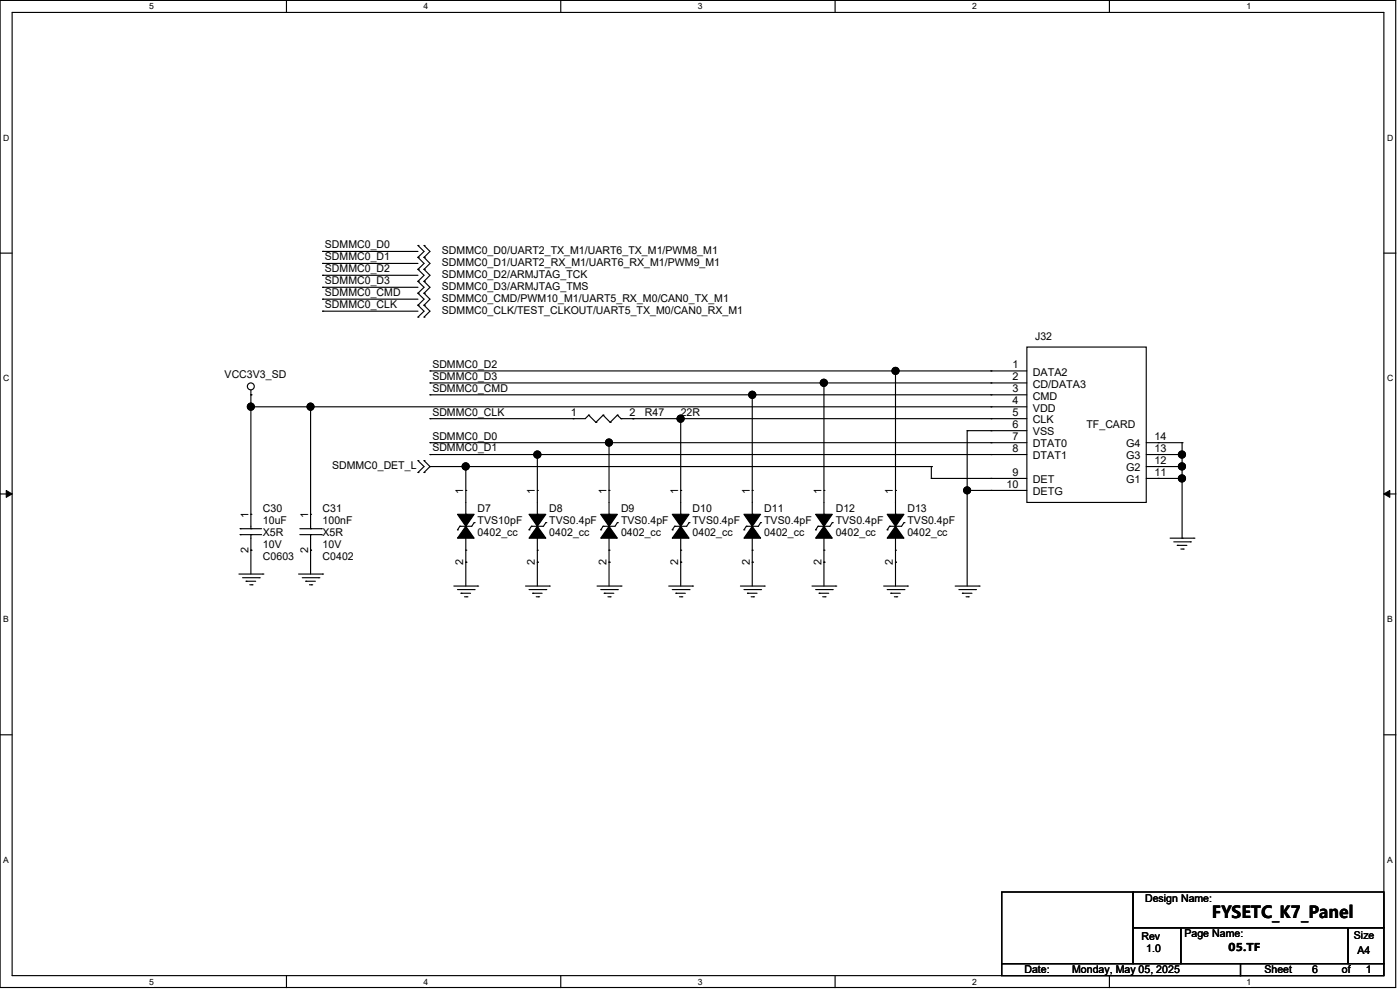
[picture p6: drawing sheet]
<svg xmlns="http://www.w3.org/2000/svg" width="420mm" height="297mm" viewBox="0 0 420 297" stroke-linecap="round" stroke-linejoin="round" font-family="sans-serif">
<path d="M0 .1h418.7v295.9h-418.7zM3.6 3.7h411.6v288.7h-411.6z" fill="none" stroke="#000" stroke-width=".34"/>
<g fill="#fff">
<path d="M44.8 .5h1.4v2.9h-1.4z"/>
<path d="M44.8 292.8h1.4v2.9h-1.4z"/>
</g>
<path d="M85.9 .1v3.6M85.9 292.4v3.6" fill="none" stroke="#000" stroke-width=".34"/>
<g fill="#fff">
<path d="M127.1 .5h1.4v2.9h-1.4z"/>
<path d="M127.1 292.8h1.4v2.9h-1.4z"/>
</g>
<path d="M168.2 .1v3.6M168.2 292.4v3.6" fill="none" stroke="#000" stroke-width=".34"/>
<g fill="#fff">
<path d="M209.4 .5h1.4v2.9h-1.4z"/>
<path d="M209.4 292.8h1.4v2.9h-1.4z"/>
</g>
<path d="M250.5 .1v3.6M250.5 292.4v3.6" fill="none" stroke="#000" stroke-width=".34"/>
<g fill="#fff">
<path d="M291.7 .5h1.4v2.9h-1.4z"/>
<path d="M291.7 292.8h1.4v2.9h-1.4z"/>
</g>
<path d="M332.8 .1v3.6M332.8 292.4v3.6" fill="none" stroke="#000" stroke-width=".34"/>
<g fill="#fff">
<path d="M374 .5h1.4v2.9h-1.4z"/>
<path d="M374 292.8h1.4v2.9h-1.4z"/>
<path d="M1 39.8h1.8v2.9h-1.8z"/>
<path d="M416.1 39.8h1.9v2.9h-1.9z"/>
<path d="M1 111.9h1.8v2.9h-1.8z"/>
<path d="M416.1 111.9h1.9v2.9h-1.9z"/>
</g>
<path d="M0 75.9h3.6M415.2 75.9h3.6" fill="none" stroke="#000" stroke-width=".34"/>
<g fill="#fff">
<path d="M1 184.1h1.7v2.9h-1.7z"/>
<path d="M416.1 184.1h1.7v2.9h-1.7z"/>
</g>
<path d="M0 148h3.6M415.2 148h3.6" fill="none" stroke="#000" stroke-width=".34"/>
<path d="M1.9 147l1.7 1-1.7 1.1zM415.2 148l1.7-1v2.1z" fill="#000" stroke="#000" stroke-width=".3"/>
<g fill="#fff">
<path d="M1 256.3h1.7v2.9h-1.7z"/>
<path d="M416.1 256.3h1.7v2.9h-1.7z"/>
</g>
<g fill="none" stroke="#000" stroke-width=".34">
<path d="M96.8 75.4h28.6M96.8 79h28.6M125.4 73.6l1.8 1.8-1.8 1.7 1.8 1.9-1.8 1.7 1.8 1.8-1.8 1.8 1.8 1.8-1.8 1.8 1.8 1.8-1.8 1.8 1.8 1.8-1.8 1.7M127.2 73.6l1.8 1.8-1.8 1.7 1.8 1.9-1.8 1.7 1.8 1.8-1.8 1.8 1.8 1.8-1.8 1.8 1.8 1.8-1.8 1.8 1.8 1.8-1.8 1.7M96.8 89.7h28.6M96.8 93.3h28.6M96.8 82.5h28.6M96.8 86.1h28.6M75.3 116.9v41.6M129 111.2h179.1M129 114.8h179.1M129 118.3h179.1"/>
<path d="M225.7 118.3v35.8M247.2 114.8v39.3M268.6 111.2v42.9M308.1 104h35.8v46.6h-35.8zM75.3 121.9h232.8M93.2 121.9v36.6M125.4 138l1.8 1.8-1.8 1.8M127.2 138l1.8 1.8M129 139.8l-1.8 1.8M129 125.5h46.6l1-1.1 2.2 2.2 2.1-2.2 2.1 2.2 2.2-2.2 1.1 1.1h121.8M129 132.7h179.1M129 136.2h179.1"/>
<path d="M129 139.8h150.4v3.6h28.7M139.7 139.8v14.3M161.2 136.2v17.9M182.7 132.7v21.4M204.2 125.5v28.6M308.1 129.1h-17.9v46.5M343.9 132.7h10.7v28.6M343.9 136.2h10.7M343.9 139.8h10.7M72.1 158.5h6.4M90 158.5h6.4M142.2 156.6l-.7 1.1h-3.5l-.8 1.1"/>
<path d="M163.7 156.6l-.7 1.1h-3.6l-.7 1.1M185.2 156.6l-.7 1.1h-3.6l-.7 1.1M206.7 156.6l-.7 1.1h-3.6l-.7 1.1M228.2 156.6l-.7 1.1h-3.6l-.7 1.1M249.7 156.6l-.7 1.1h-3.6l-.7 1.1M271.2 156.6l-.7 1.1h-3.6l-.8 1.1M290.2 147h17.9M343.9 143.4h10.7M71.7 172h7.2M72.1 160.2h6.4M72.8 173.1h5M73.8 174.2h2.9"/>
<path d="M74.9 175.3h.7M75.3 160.2v11.8M89.6 172h7.2M90 160.2h6.4M90.7 173.1h5M91.7 174.2h2.9M92.8 175.3h.7M93.2 160.2v11.8M136.1 175.6h7.2M137.2 176.7h5M138.3 177.8h2.9M139.4 178.9h.7"/>
<path d="M139.7 161.3v14.3M157.6 175.6h7.2M158.7 176.7h5M159.8 177.8h2.8M160.9 178.9h.7M161.2 161.3v14.3M179.1 175.6h7.2M180.2 176.7h5M181.3 177.8h2.8M182.4 178.9h.6M182.7 161.3v14.3M200.6 175.6h7.2"/>
<path d="M201.7 176.7h5M202.8 177.8h2.8M203.8 178.9h.8M204.2 161.3v14.3M222.1 175.6h7.2M223.2 176.7h5M224.2 177.8h2.9M225.3 178.9h.8M225.7 161.3v14.3M243.6 175.6h7.1M244.7 176.7h5M245.7 177.8h2.9"/>
<path d="M246.8 178.9h.7M247.2 161.3v14.3M265.1 175.6h7.1M266.1 176.7h5.1M267.3 177.8h2.8M268.3 178.9h.7M268.6 161.3v14.3M286.6 175.6h7.2M287.7 176.7h5M288.7 177.8h2.9M289.8 178.9h.7M351 161.3h7.2"/>
<path d="M352.1 162.4h5M353.2 163.4h2.9M354.2 164.5h.8M0 220.2h3.6M415.2 220.2h3.6M300.5 267.3h39.4v21.5h-39.4zM339.9 267.3h75.3v10.7h-75.3zM339.9 278h14.3v10.8h-14.3zM354.2 278h50.2v10.8h-50.2zM404.4 278h10.8v10.8h-10.8zM300.5 288.8h71.7v3.6h-71.7zM372.2 288.8h43v3.6h-43z"/>
<circle cx="75.2" cy="115.8" r="1.04"/>
</g>
<g fill="#000">
<circle cx="96.8" cy="75.4" r=".17"/>
<circle cx="96.8" cy="79" r=".17"/>
<circle cx="125.4" cy="77.1" r=".17"/>
<circle cx="125.4" cy="73.6" r=".17"/>
<circle cx="127.2" cy="77.1" r=".17"/>
<circle cx="127.2" cy="73.6" r=".17"/>
<circle cx="96.8" cy="89.7" r=".17"/>
<circle cx="96.8" cy="93.3" r=".17"/>
<circle cx="96.8" cy="86.1" r=".17"/>
<circle cx="96.8" cy="82.5" r=".17"/>
<circle cx="125.4" cy="91.5" r=".17"/>
<circle cx="125.4" cy="87.9" r=".17"/>
<circle cx="125.4" cy="84.3" r=".17"/>
<circle cx="125.4" cy="95" r=".17"/>
<circle cx="125.4" cy="80.7" r=".17"/>
<circle cx="127.2" cy="87.9" r=".17"/>
<circle cx="127.2" cy="91.5" r=".17"/>
<circle cx="127.2" cy="80.7" r=".17"/>
<circle cx="127.2" cy="84.3" r=".17"/>
<circle cx="127.2" cy="95" r=".17"/>
<circle cx="75.3" cy="118.3" r=".17"/>
<circle cx="129" cy="118.3" r=".17"/>
<circle cx="129" cy="111.2" r=".17"/>
<circle cx="129" cy="114.8" r=".17"/>
<circle cx="225.7" cy="118.3" r=".17"/>
<circle cx="247.2" cy="114.8" r=".17"/>
<circle cx="268.6" cy="111.2" r=".17"/>
<circle cx="297.3" cy="111.2" r=".17"/>
<circle cx="297.3" cy="114.8" r=".17"/>
<circle cx="297.3" cy="118.3" r=".17"/>
<circle cx="75.3" cy="121.9" r=".17"/>
<circle cx="93.2" cy="121.9" r=".17"/>
<circle cx="125.4" cy="138" r=".17"/>
<circle cx="127.2" cy="138" r=".17"/>
<circle cx="129" cy="136.2" r=".17"/>
<circle cx="129" cy="125.5" r=".17"/>
<circle cx="129" cy="139.8" r=".17"/>
<circle cx="129" cy="132.7" r=".17"/>
<circle cx="139.7" cy="139.8" r=".17"/>
<circle cx="161.2" cy="136.2" r=".17"/>
<circle cx="172" cy="125.5" r=".17"/>
<circle cx="176.6" cy="124.4" r=".17"/>
<circle cx="178.8" cy="126.6" r=".17"/>
<circle cx="180.9" cy="124.4" r=".17"/>
<circle cx="182.7" cy="132.7" r=".17"/>
<circle cx="183" cy="126.6" r=".17"/>
<circle cx="185.2" cy="124.4" r=".17"/>
<circle cx="186.3" cy="125.5" r=".17"/>
<circle cx="189.9" cy="125.5" r=".17"/>
<circle cx="204.2" cy="125.5" r=".17"/>
<circle cx="279.4" cy="139.8" r=".17"/>
<circle cx="290.2" cy="129.1" r=".17"/>
<circle cx="297.3" cy="132.7" r=".17"/>
<circle cx="297.3" cy="121.9" r=".17"/>
<circle cx="297.3" cy="125.5" r=".17"/>
<circle cx="297.3" cy="129.1" r=".17"/>
<circle cx="297.3" cy="136.2" r=".17"/>
<circle cx="347.5" cy="139.8" r=".17"/>
<circle cx="347.5" cy="136.2" r=".17"/>
<circle cx="347.5" cy="132.7" r=".17"/>
<circle cx="354.6" cy="139.8" r=".17"/>
<circle cx="354.6" cy="132.7" r=".17"/>
<circle cx="354.6" cy="136.2" r=".17"/>
<circle cx="72.1" cy="158.5" r=".17"/>
<circle cx="75.3" cy="154.1" r=".17"/>
<circle cx="75.3" cy="158.5" r=".17"/>
<circle cx="93.2" cy="158.5" r=".17"/>
<circle cx="93.2" cy="154.1" r=".17"/>
<circle cx="96.4" cy="158.5" r=".17"/>
<circle cx="125.4" cy="141.6" r=".17"/>
<circle cx="127.2" cy="141.6" r=".17"/>
<circle cx="137.2" cy="158.8" r=".17"/>
<circle cx="138" cy="157.7" r=".17"/>
<circle cx="139.7" cy="147" r=".17"/>
<circle cx="139.7" cy="154.1" r=".17"/>
<circle cx="142.2" cy="156.6" r=".17"/>
<circle cx="158.7" cy="158.8" r=".17"/>
<circle cx="159.4" cy="157.7" r=".17"/>
<circle cx="161.2" cy="154.1" r=".17"/>
<circle cx="161.2" cy="147" r=".17"/>
<circle cx="163.7" cy="156.6" r=".17"/>
<circle cx="180.2" cy="158.8" r=".17"/>
<circle cx="180.9" cy="157.7" r=".17"/>
<circle cx="182.7" cy="147" r=".17"/>
<circle cx="182.7" cy="154.1" r=".17"/>
<circle cx="185.2" cy="156.6" r=".17"/>
<circle cx="201.7" cy="158.8" r=".17"/>
<circle cx="202.4" cy="157.7" r=".17"/>
<circle cx="204.2" cy="147" r=".17"/>
<circle cx="204.2" cy="154.1" r=".17"/>
<circle cx="206.7" cy="156.6" r=".17"/>
<circle cx="223.2" cy="158.8" r=".17"/>
<circle cx="223.9" cy="157.7" r=".17"/>
<circle cx="225.7" cy="154.1" r=".17"/>
<circle cx="225.7" cy="147" r=".17"/>
<circle cx="228.2" cy="156.6" r=".17"/>
<circle cx="244.7" cy="158.8" r=".17"/>
<circle cx="245.4" cy="157.7" r=".17"/>
<circle cx="247.2" cy="154.1" r=".17"/>
<circle cx="247.2" cy="147" r=".17"/>
<circle cx="249.7" cy="156.6" r=".17"/>
<circle cx="266.1" cy="158.8" r=".17"/>
<circle cx="266.9" cy="157.7" r=".17"/>
<circle cx="268.6" cy="154.1" r=".17"/>
<circle cx="268.6" cy="147" r=".17"/>
<circle cx="271.2" cy="156.6" r=".17"/>
<circle cx="279.4" cy="143.4" r=".17"/>
<circle cx="290.2" cy="147" r=".17"/>
<circle cx="297.3" cy="143.4" r=".17"/>
<circle cx="297.3" cy="147" r=".17"/>
<circle cx="347.5" cy="143.4" r=".17"/>
<circle cx="354.6" cy="143.4" r=".17"/>
<circle cx="72.1" cy="160.2" r=".17"/>
<circle cx="73.8" cy="174.2" r=".17"/>
<circle cx="75.3" cy="160.2" r=".17"/>
<circle cx="75.3" cy="164.9" r=".17"/>
<circle cx="75.6" cy="175.3" r=".17"/>
<circle cx="77.8" cy="173.1" r=".17"/>
<circle cx="78.9" cy="172" r=".17"/>
<circle cx="91.7" cy="174.2" r=".17"/>
<circle cx="93.2" cy="160.2" r=".17"/>
<circle cx="93.2" cy="164.9" r=".17"/>
<circle cx="93.5" cy="175.3" r=".17"/>
<circle cx="95.7" cy="173.1" r=".17"/>
<circle cx="96.4" cy="160.2" r=".17"/>
<circle cx="96.8" cy="172" r=".17"/>
<circle cx="138.3" cy="177.8" r=".17"/>
<circle cx="139.7" cy="168.5" r=".17"/>
<circle cx="139.7" cy="164.9" r=".17"/>
<circle cx="140.1" cy="178.9" r=".17"/>
<circle cx="142.2" cy="176.7" r=".17"/>
<circle cx="143.3" cy="175.6" r=".17"/>
<circle cx="159.8" cy="177.8" r=".17"/>
<circle cx="161.2" cy="164.9" r=".17"/>
<circle cx="161.2" cy="168.5" r=".17"/>
<circle cx="161.6" cy="178.9" r=".17"/>
<circle cx="163.7" cy="176.7" r=".17"/>
<circle cx="164.8" cy="175.6" r=".17"/>
<circle cx="181.3" cy="177.8" r=".17"/>
<circle cx="182.7" cy="164.9" r=".17"/>
<circle cx="182.7" cy="168.5" r=".17"/>
<circle cx="183" cy="178.9" r=".17"/>
<circle cx="185.2" cy="176.7" r=".17"/>
<circle cx="186.3" cy="175.6" r=".17"/>
<circle cx="202.8" cy="177.8" r=".17"/>
<circle cx="204.2" cy="168.5" r=".17"/>
<circle cx="204.2" cy="164.9" r=".17"/>
<circle cx="204.6" cy="178.9" r=".17"/>
<circle cx="206.7" cy="176.7" r=".17"/>
<circle cx="207.8" cy="175.6" r=".17"/>
<circle cx="224.2" cy="177.8" r=".17"/>
<circle cx="225.7" cy="168.5" r=".17"/>
<circle cx="225.7" cy="164.9" r=".17"/>
<circle cx="226.1" cy="178.9" r=".17"/>
<circle cx="228.2" cy="176.7" r=".17"/>
<circle cx="229.3" cy="175.6" r=".17"/>
<circle cx="245.7" cy="177.8" r=".17"/>
<circle cx="247.2" cy="164.9" r=".17"/>
<circle cx="247.2" cy="168.5" r=".17"/>
<circle cx="247.5" cy="178.9" r=".17"/>
<circle cx="249.7" cy="176.7" r=".17"/>
<circle cx="250.7" cy="175.6" r=".17"/>
<circle cx="267.3" cy="177.8" r=".17"/>
<circle cx="268.6" cy="164.9" r=".17"/>
<circle cx="268.6" cy="168.5" r=".17"/>
<circle cx="269" cy="178.9" r=".17"/>
<circle cx="271.2" cy="176.7" r=".17"/>
<circle cx="272.2" cy="175.6" r=".17"/>
<circle cx="288.7" cy="177.8" r=".17"/>
<circle cx="290.5" cy="178.9" r=".17"/>
<circle cx="292.7" cy="176.7" r=".17"/>
<circle cx="293.8" cy="175.6" r=".17"/>
<circle cx="353.2" cy="163.4" r=".17"/>
<circle cx="354.6" cy="161.3" r=".17"/>
<circle cx="355" cy="164.5" r=".17"/>
<circle cx="357.1" cy="162.4" r=".17"/>
<circle cx="358.2" cy="161.3" r=".17"/>
</g>
<g fill="#000" stroke="#000" stroke-width=".34">
<path d="M137.2 154.1h5l-2.5 3.6z" fill-rule="evenodd"/>
<path d="M139.7 157.7l2.5 3.6h-5z" fill-rule="evenodd"/>
<path d="M158.7 154.1h5l-2.5 3.6z" fill-rule="evenodd"/>
<path d="M161.2 157.7l2.5 3.6h-5z" fill-rule="evenodd"/>
<path d="M180.2 154.1h5l-2.5 3.6z" fill-rule="evenodd"/>
<path d="M182.7 157.7l2.5 3.6h-5z" fill-rule="evenodd"/>
<path d="M201.7 154.1h5l-2.5 3.6z" fill-rule="evenodd"/>
<path d="M204.2 157.7l2.5 3.6h-5z" fill-rule="evenodd"/>
<path d="M223.2 154.1h5l-2.5 3.6z" fill-rule="evenodd"/>
<path d="M225.7 157.7l2.5 3.6h-5z" fill-rule="evenodd"/>
<path d="M244.7 154.1h5l-2.5 3.6z" fill-rule="evenodd"/>
<path d="M247.2 157.7l2.5 3.6h-5z" fill-rule="evenodd"/>
<path d="M266.1 154.1h5.1l-2.6 3.6z" fill-rule="evenodd"/>
<path d="M268.6 157.7l2.6 3.6h-5.1z" fill-rule="evenodd"/>
<circle cx="225.7" cy="118.3" r="1.06"/>
<circle cx="247.1" cy="114.7" r="1.06"/>
<circle cx="268.7" cy="111.2" r="1.05"/>
<circle cx="75.2" cy="121.9" r="1.05"/>
<circle cx="93.1" cy="121.9" r="1.05"/>
<circle cx="139.7" cy="139.8" r="1.06"/>
<circle cx="161.2" cy="136.2" r="1.06"/>
<circle cx="182.7" cy="132.6" r="1.05"/>
<circle cx="204.2" cy="125.5" r="1.06"/>
<circle cx="354.6" cy="136.2" r="1.06"/>
<circle cx="354.6" cy="139.8" r="1.06"/>
<circle cx="290.1" cy="147" r="1.04"/>
<circle cx="354.6" cy="143.4" r="1.06"/>
</g>
<text font-size="5" x="363.6" y="275.1">FYSETC_K7_Panel</text>
<g font-size="3.2">
<text x="97.5" y="74.4">SDMMC0_D0</text>
<text x="132.6" y="76.1">SDMMC0_D0/UART2_TX_M1/UART6_TX_M1/PWM8_M1</text>
<text x="97.5" y="78">SDMMC0_D1</text>
<text x="97.5" y="81.6">SDMMC0_D2</text>
<text x="132.6" y="79.7">SDMMC0_D1/UART2_RX_M1/UART6_RX_M1/PWM9_M1</text>
<text x="132.6" y="83.2">SDMMC0_D2/ARMJTAG_TCK</text>
<text x="97.5" y="88.7">SDMMC0_CMD</text>
<text x="97.5" y="85.2">SDMMC0_D3</text>
<text x="132.6" y="86.8">SDMMC0_D3/ARMJTAG_TMS</text>
<text x="97.5" y="92.3">SDMMC0_CLK</text>
<text x="132.6" y="90.4">SDMMC0_CMD/PWM10_M1/UART5_RX_M0/CAN0_TX_M1</text>
<text x="132.6" y="94">SDMMC0_CLK/TEST_CLKOUT/UART5_TX_M0/CAN0_RX_M1</text>
<text x="310.5" y="101.9">J32</text>
<text x="67.4" y="113.3">VCC3V3_SD</text>
<text x="129.7" y="113.8">SDMMC0_D3</text>
<text x="129.7" y="110.2">SDMMC0_D2</text>
<text x="303.8" y="110.4">1</text>
<text x="309.8" y="112.6">DATA2</text>
<text x="129.7" y="117.4">SDMMC0_CMD</text>
<text x="303.8" y="114">2</text>
<text x="303.8" y="117.6">3</text>
<text x="309.8" y="116.2">CD/DATA3</text>
<text x="309.8" y="119.8">CMD</text>
<text x="129.7" y="124.5">SDMMC0_CLK</text>
<text x="171.3" y="124.7">1</text>
<text x="188.8" y="124.7">2</text>
<text x="193.5" y="124.8">R47</text>
<text x="204.2" y="124.8">22R</text>
<text x="303.8" y="121.2">4</text>
<text x="303.8" y="124.7">5</text>
<text x="309.8" y="123.4">VDD</text>
<text x="129.7" y="131.7">SDMMC0_D0</text>
<text x="303.8" y="128.3">6</text>
<text x="303.8" y="131.9">7</text>
<text x="309.8" y="126.9">CLK</text>
<text x="309.8" y="130.5">VSS</text>
<text x="326" y="128.4">TF_CARD</text>
<text x="346.4" y="131.9">14</text>
<text x="129.7" y="135.3">SDMMC0_D1</text>
<text x="303.8" y="135.5">8</text>
<text x="309.8" y="134.1">DTAT0</text>
<text x="309.8" y="137.7">DTAT1</text>
<text x="337.8" y="137.7">G3</text>
<text x="337.8" y="134.1">G4</text>
<text x="346.4" y="135.5">13</text>
<text x="99.6" y="140.5">SDMMC0_DET_L</text>
<text x="303.8" y="142.6">9</text>
<text x="337.8" y="141.3">G2</text>
<text x="346.4" y="142.6">11</text>
<text x="346.4" y="139.1">12</text>
<text x="139" y="148.1" transform="rotate(-90 139 148.1)">1</text>
<text x="160.4" y="148.1" transform="rotate(-90 160.4 148.1)">1</text>
<text x="181.9" y="148.1" transform="rotate(-90 181.9 148.1)">1</text>
<text x="203.5" y="148.1" transform="rotate(-90 203.5 148.1)">1</text>
<text x="224.9" y="148.1" transform="rotate(-90 224.9 148.1)">1</text>
<text x="246.4" y="148.1" transform="rotate(-90 246.4 148.1)">1</text>
<text x="267.9" y="148.1" transform="rotate(-90 267.9 148.1)">1</text>
<text x="302" y="146.2">10</text>
<text x="309.8" y="144.8">DET</text>
<text x="309.8" y="148.4">DETG</text>
<text x="337.8" y="144.8">G1</text>
<text x="74.5" y="155.2" transform="rotate(-90 74.5 155.2)">1</text>
<text x="78.9" y="153.5">C30</text>
<text x="92.4" y="155.2" transform="rotate(-90 92.4 155.2)">1</text>
<text x="96.8" y="153.5">C31</text>
<text x="143.3" y="153.5">D7</text>
<text x="164.8" y="153.5">D8</text>
<text x="186.3" y="153.5">D9</text>
<text x="207.8" y="153.5">D10</text>
<text x="229.3" y="153.5">D11</text>
<text x="250.7" y="153.5">D12</text>
<text x="272.2" y="153.5">D13</text>
<text x="78.9" y="157">10uF</text>
<text x="78.9" y="160.6">X5R</text>
<text x="96.8" y="157">100nF</text>
<text x="96.8" y="160.6">X5R</text>
<text x="143.3" y="157">TVS10pF</text>
<text x="143.3" y="160.6">0402_cc</text>
<text x="164.8" y="157">TVS0.4pF</text>
<text x="164.8" y="160.6">0402_cc</text>
<text x="186.3" y="157">TVS0.4pF</text>
<text x="186.3" y="160.6">0402_cc</text>
<text x="207.8" y="157">TVS0.4pF</text>
<text x="207.8" y="160.6">0402_cc</text>
<text x="229.3" y="157">TVS0.4pF</text>
<text x="229.3" y="160.6">0402_cc</text>
<text x="250.7" y="157">TVS0.4pF</text>
<text x="250.7" y="160.6">0402_cc</text>
<text x="272.2" y="157">TVS0.4pF</text>
<text x="272.2" y="160.6">0402_cc</text>
<text x="74.5" y="165.6" transform="rotate(-90 74.5 165.6)">2</text>
<text x="78.9" y="167.8">C0603</text>
<text x="78.9" y="164.2">10V</text>
<text x="92.4" y="165.6" transform="rotate(-90 92.4 165.6)">2</text>
<text x="96.8" y="167.8">C0402</text>
<text x="96.8" y="164.2">10V</text>
<text x="139" y="169.2" transform="rotate(-90 139 169.2)">2</text>
<text x="160.4" y="169.2" transform="rotate(-90 160.4 169.2)">2</text>
<text x="181.9" y="169.2" transform="rotate(-90 181.9 169.2)">2</text>
<text x="203.5" y="169.2" transform="rotate(-90 203.5 169.2)">2</text>
<text x="224.9" y="169.2" transform="rotate(-90 224.9 169.2)">2</text>
<text x="246.4" y="169.2" transform="rotate(-90 246.4 169.2)">2</text>
<text x="267.9" y="169.2" transform="rotate(-90 267.9 169.2)">2</text>
<text x="343.5" y="270.2">Design Name:</text>
<text x="342.4" y="281.6">Rev</text>
<text x="355.3" y="280.9">Page Name:</text>
<text x="406.2" y="281.3">Size</text>
<text x="343.9" y="285.2">1.0</text>
<text x="368.6" y="285.1">05.TF</text>
<text x="407.2" y="286">A4</text>
<text x="307.3" y="291.7">Date:</text>
<text x="321.6" y="291.7">Monday, May 05, 2025</text>
<text x="379.3" y="291.7">Sheet</text>
<text x="393.6" y="291.7">6</text>
<text x="402.6" y="291.7">of</text>
<text x="409.8" y="291.7">1</text>
</g>
<g font-size="2.6">
<text x="44.8" y="2.8">5</text>
<text x="127.1" y="2.8">4</text>
<text x="209.4" y="2.8">3</text>
<text x="291.7" y="2.8">2</text>
<text x="374" y="2.8">1</text>
<text x="1" y="42.1">D</text>
<text x="416.1" y="42.1">D</text>
<text x="1" y="114.3">C</text>
<text x="416.1" y="114.3">C</text>
<text x="1" y="186.4">B</text>
<text x="416.1" y="186.4">B</text>
<text x="1" y="258.6">A</text>
<text x="416.1" y="258.6">A</text>
<text x="44.8" y="295.1">5</text>
<text x="127.1" y="295.1">4</text>
<text x="209.4" y="295.1">3</text>
<text x="291.7" y="295.1">2</text>
<text x="374" y="295.1">1</text>
</g>
</svg>
